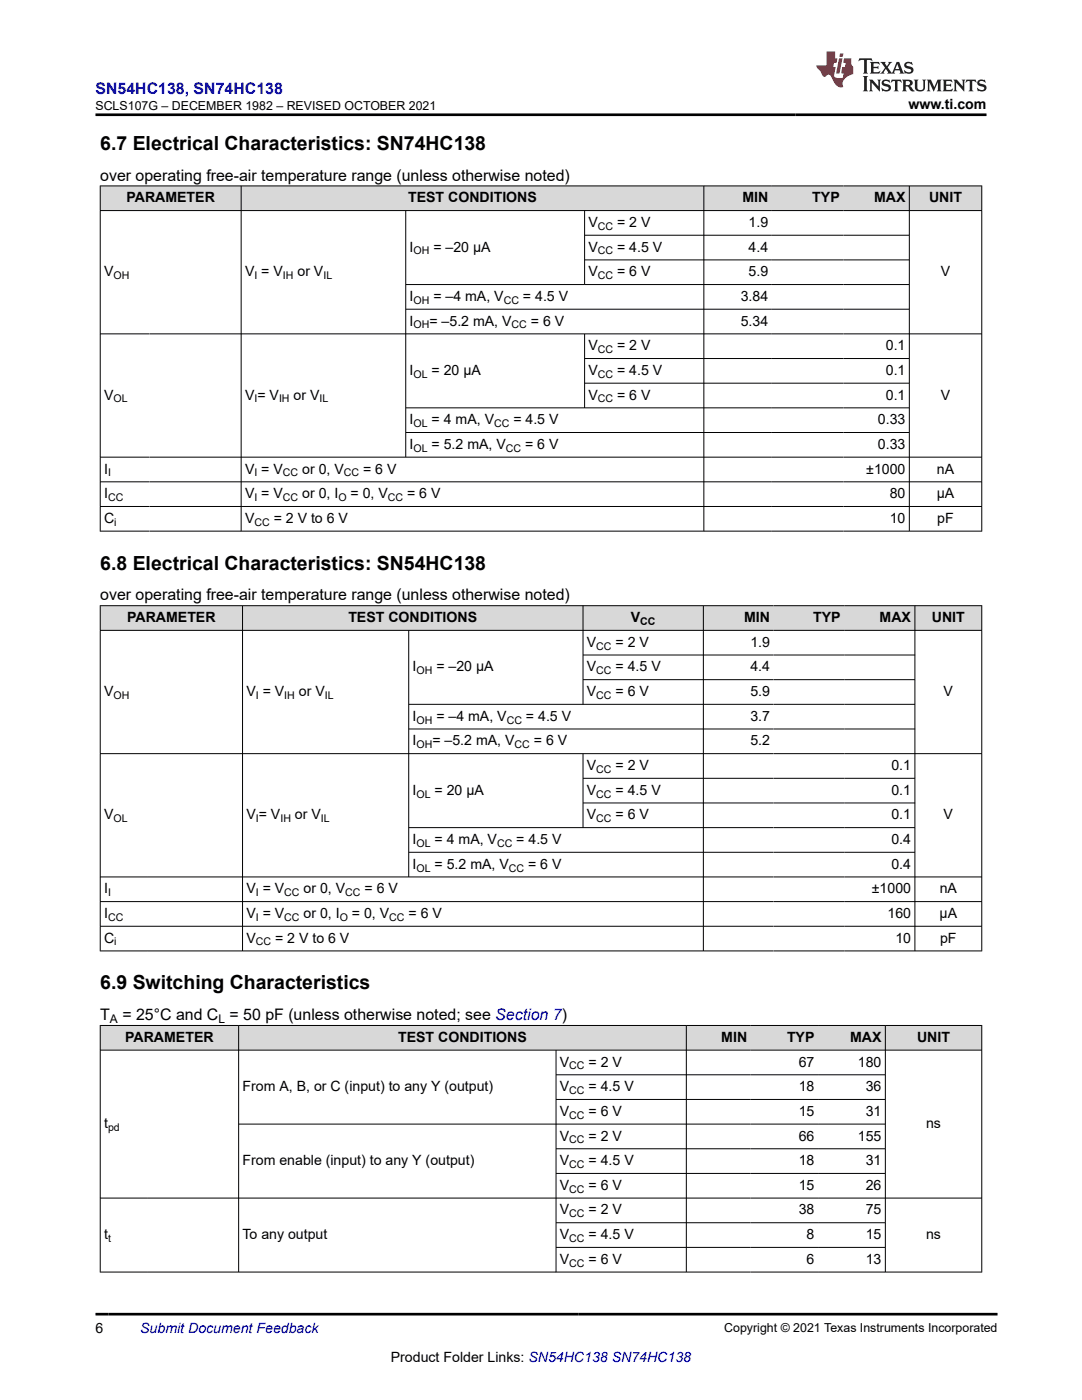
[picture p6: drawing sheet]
<svg xmlns="http://www.w3.org/2000/svg" width="216mm" height="279mm" viewBox="0 0 216 279" stroke-linecap="round" stroke-linejoin="round" font-family="sans-serif">
<g fill="#d8d8d8">
<path d="M20 37.1h175.9v4.9h-175.9z" fill-rule="evenodd"/>
<path d="M20.1 37.2h28v4.8h-28z" fill-rule="evenodd"/>
<path d="M48.2 37.2h92.2v4.8h-92.2z" fill-rule="evenodd"/>
<path d="M140.5 37.2h13.5v4.8h-13.5z" fill-rule="evenodd"/>
<path d="M154 37.2h14.3v4.8h-14.3z" fill-rule="evenodd"/>
<path d="M168.3 37.2h13.1v4.8h-13.1z" fill-rule="evenodd"/>
<path d="M181.5 37.2h14.3v4.8h-14.3z" fill-rule="evenodd"/>
</g>
<g fill="none" stroke="#000" stroke-width=".2">
<path d="M19.9 37.1h176.1M20 37v69.1M48.1 37v69.1M140.4 37v69.1M181.4 37v69.1M195.9 37v69.1M19.9 42h176.1M81 42v49.3M81 56.8h100.5M116.7 42v14.9M116.7 46.9h64.8M116.7 51.9h64.8"/>
<path d="M19.9 66.6h176.1M81 61.7h100.5M116.7 66.6v14.9M116.7 71.6h64.8M116.7 76.5h64.8M19.9 91.2h176.1M19.9 96.2h176.1M81 81.4h100.5M81 86.3h100.5M19.9 101.1h176.1M19.9 106h176.1"/>
</g>
<g fill="#d8d8d8">
<path d="M20 120.9h175.9v4.9h-175.9z" fill-rule="evenodd"/>
<path d="M20.1 120.9h28.2v4.8h-28.2z" fill-rule="evenodd"/>
<path d="M48.5 120.9h67.8v4.8h-67.8z" fill-rule="evenodd"/>
<path d="M116.4 120.9h23.9v4.8h-23.9z" fill-rule="evenodd"/>
<path d="M140.4 120.9h14v4.8h-14z" fill-rule="evenodd"/>
<path d="M154.4 120.9h14.1v4.8h-14.1z" fill-rule="evenodd"/>
<path d="M168.5 120.9h14v4.8h-14z" fill-rule="evenodd"/>
<path d="M182.6 120.9h13.2v4.8h-13.2z" fill-rule="evenodd"/>
</g>
<g fill="none" stroke="#000" stroke-width=".2">
<path d="M19.9 120.9h176.1M19.9 125.8h176.1M20 120.8v69M48.4 120.8v69M81.6 125.8v49.3M116.3 120.8v19.8M116.3 130.7h66.3M116.3 135.6h66.3M140.3 120.8v69M182.6 120.8v69M195.9 120.8v69M19.9 150.4h176.1"/>
<path d="M81.6 140.6h101M81.6 145.5h101M116.3 150.4v14.8M116.3 155.3h66.3M19.9 175h176.1M19.9 179.9h176.1M81.6 165.2h101M81.6 170.1h101M116.3 160.2h66.3M19.9 184.9h176.1M19.9 189.8h176.1"/>
</g>
<g fill="#d8d8d8">
<path d="M20 204.7h175.9v4.9h-175.9z" fill-rule="evenodd"/>
<path d="M20.1 204.7h27.5v4.8h-27.5z" fill-rule="evenodd"/>
<path d="M47.7 204.7h89.2v4.8h-89.2z" fill-rule="evenodd"/>
<path d="M137 204.7h12.8v4.8h-12.8z" fill-rule="evenodd"/>
<path d="M149.8 204.7h13.4v4.8h-13.4z" fill-rule="evenodd"/>
<path d="M163.2 204.7h13.4v4.8h-13.4z" fill-rule="evenodd"/>
<path d="M176.7 204.7h19.1v4.8h-19.1z" fill-rule="evenodd"/>
</g>
<g fill="none" stroke="#000" stroke-width=".2">
<path d="M19.9 204.7h176.1M19.9 209.6h176.1M20 204.6v49.3M47.6 204.6v49.3M111 209.6v44.3M111 214.5h65.7M111 219.4h65.7M136.9 204.6v49.3M176.7 204.6v49.3M195.9 204.6v49.3M19.9 239.1h176.1M111 229.3h65.7"/>
<path d="M111 234.2h65.7M176.7 224.3h-129.1M19.9 253.9h176.1M111 244h65.7M111 248.9h65.7"/>
</g>
<path d="M171.5 11.6l-.2 .6 .5-.2h.6v.1v2.2l-.2 .4h1l-.2-.4v-2.2v-.1h.5l.5 .2-.1-.6zM173.6 12.4l.2 .3v1.6l-.2 .4h1.9l.1-.6a1.08 1.08 0 0 1-1.3 .2v-.7h.6l.4 .2v-.7l-.4 .2h-.6v-.5l.2-.2a1 1 0 0 1 1 .3l-.1-.5zM175.7 12.4l.9 1.1-1 1.2h.9l-.2-.2 .5-.8 .4 .8-.2 .2h1.6l-.2-.2 .2-.5h.9l.1 .5-.1 .2h.9l-.2-.4-.8-1.9h-.5l-.9 2.1-.9-1.1 .9-1h-.8l.2 .2-.4 .6-.4-.6 .2-.2zM179 12.8l.4 1h-.7zM180.7 12.5a.65 .65 0 0 0-.2 .7 .65 .65 0 0 0 .6 .5l.6 .1 .1 .3a.79 .79 0 0 1-.7 .4 .79 .79 0 0 1-.7-.5l.1 .7 .2-.1a.93 .93 0 0 0 1.1 0 .93 .93 0 0 0 .4-.9 1.46 1.46 0 0 0-1.2-.6l-.1-.3a1.09 1.09 0 0 1 1.2 .2l-.2-.6-.1 .1-.5-.2zM172.2 15.2l.2 .4v2.2l-.2 .4h1l-.2-.4v-2.2l.2-.4zM173.4 15.9l.2 .4v1.5l-.2 .4h.8l-.3-.4 .1-1.3 1.6 1.8v-2l.2-.4h-.7l.1 .2 .1 1.1-1.2-1.3zM176.2 16a.65 .65 0 0 0-.2 .8 .65 .65 0 0 0 .6 .4l.6 .2 .1 .2a.79 .79 0 0 1-.7 .4 .79 .79 0 0 1-.7-.5l.1 .7 .2-.1a.93 .93 0 0 0 1.1 .1 .93 .93 0 0 0 .4-1 1.46 1.46 0 0 0-1.2-.5l-.1-.4a1.09 1.09 0 0 1 1.2 .2l-.1-.6-.2 .1-.5-.1zM177.9 15.9l-.1 .6a.63 .63 0 0 1 .8-.3v1.6l-.3 .4h1l-.2-.4v-1.6a.66 .66 0 0 1 .8 .3l-.1-.6zM180 15.9l.2 .4v1.5l-.2 .4h1l-.2-.2-.1-.7h.5l.1 .2a.79 .79 0 0 0 1.2 .6l-1-.9a.61 .61 0 0 0 .6-.6 .61 .61 0 0 0-.5-.7zM180.8 16.2h.1a.47 .47 0 0 1 .5 .1 .47 .47 0 0 1 .1 .5l-.1 .1-.7 .1zM182.3 15.9l.2 .2a2.27 2.27 0 0 0 .4 2 1.04 1.04 0 0 0 1.7-.7v-1.3l.2-.2h-.8l.2 .4v1.1a.6 .6 0 0 1-.6 .6 .6 .6 0 0 1-.6-.6v-1.1l.3-.4zM184.9 15.9l.2 .4v1.5l-.2 .4h.8l-.3-.4v-1.4l.9 1.9 .9-1.9v1.4l-.3 .4h1l-.2-.4v-1.5l.2-.4h-.8l-.7 1.5-.6-1.5zM188.1 15.9l.2 .4v1.5l-.2 .4h1.9l.1-.6a1.09 1.09 0 0 1-1.3 .2v-.7h.6l.4 .2v-.6l-.4 .2h-.6v-.6l.2-.1a1.01 1.01 0 0 1 1 .3l-.1-.6zM190.2 15.9l.3 .4v1.5l-.3 .4h.8l-.2-.4v-1.3l1.6 1.8v-2l.2-.4h-.7l.2 .2v1.1l-1.2-1.3zM192.8 15.9l-.1 .6a.63 .63 0 0 1 .8-.3v1.6l-.3 .4h1l-.2-.4v-1.6a.66 .66 0 0 1 .8 .3l-.1-.6zM195.2 16a.65 .65 0 0 0-.2 .8 .65 .65 0 0 0 .6 .4l.6 .2 .2 .2a.79 .79 0 0 1-.7 .4 .79 .79 0 0 1-.7-.5l.1 .7 .2-.1a.93 .93 0 0 0 1 .1 .93 .93 0 0 0 .5-1 1.46 1.46 0 0 0-1.3-.5v-.4a1.09 1.09 0 0 1 1.2 .2l-.2-.6-.2 .1-.5-.1z" fill="#231f20"/>
<path d="M164.9 10.3v2.7h-2l.1 .4 .8 1a.95 .95 0 0 0 1 .9 .59 .59 0 0 1 .5-.4 .59 .59 0 0 1 .5 .3l.4 .8a1.59 1.59 0 0 0 2.1 1.4 1.61 1.61 0 0 1 1-2.3l1-.3-.1-1.5a1.59 1.59 0 0 1-.3-1.7h-1.5l-.2 .9h.6l-.2 .9h-.5l-.2 .9v.3l.4 .1-.1 .9h-.7a.73 .73 0 0 1-1-.7l.3-1.5h-.5l.1-.9h.5l.2-.9h-.5v-1.3zM167.4 11.6l-.6 3.1h.7l.6-3.1zM167.6 10.7l-.1 .6h.7l.1-.6z" fill="#ed1c24"/>
<path d="M19 22.9h177.8M19 262.3h180" fill="none" stroke="#000" stroke-width=".53"/>
<g font-size="3.9">
<text x="20" y="29.9">6.7 Electrical Characteristics: SN74HC138</text>
<text x="20" y="113.7">6.8 Electrical Characteristics: SN54HC138</text>
<text x="20" y="197.5">6.9 Switching Characteristics</text>
</g>
<text font-size="3.2" fill="#00f" x="19" y="18.7">SN54HC138, SN74HC138</text>
<g font-size="3.2">
<text x="20" y="36.1">over operating free-air temperature range (unless otherwise noted)</text>
<text x="20" y="119.8">over operating free-air temperature range (unless otherwise noted)</text>
<text x="20" y="203.6">T</text>
<text x="24.4" y="203.6">= 25°C and C = 50 pF (unless otherwise noted; see Section 7)</text>
</g>
<g font-size="2.8">
<text x="181.3" y="21.8">www.ti.com</text>
<text x="25.2" y="40.4">PARAMETER</text>
<text x="81.4" y="40.4">TEST CONDITIONS</text>
<text x="148.1" y="40.4">MIN</text>
<text x="162.1" y="40.4">TYP</text>
<text x="174.4" y="40.4">MAX</text>
<text x="185.4" y="40.4">UNIT</text>
<text x="117.4" y="45.3">V</text>
<text x="123.1" y="45.3">= 2 V</text>
<text x="149.4" y="45.3">1.9</text>
<text x="81.7" y="50.2">I</text>
<text x="86.5" y="50.2">= –20 µA</text>
<text x="117.4" y="50.2">V</text>
<text x="123.1" y="50.2">= 4.5 V</text>
<text x="149.4" y="50.2">4.4</text>
<text x="20.8" y="55.1">V</text>
<text x="48.9" y="55.1">V = V</text>
<text x="59.4" y="55.1">or V</text>
<text x="117.4" y="55.1">V</text>
<text x="123.1" y="55.1">= 6 V</text>
<text x="149.4" y="55.1">5.9</text>
<text x="187.7" y="55.1">V</text>
<text x="81.7" y="60.1">I</text>
<text x="81.7" y="65">I</text>
<text x="85.7" y="65">= –5.2 mA, V</text>
<text x="86.5" y="60.1">= –4 mA, V</text>
<text x="104.4" y="60.1">= 4.5 V</text>
<text x="105.9" y="65">= 6 V</text>
<text x="147.8" y="60.1">3.84</text>
<text x="147.8" y="65">5.34</text>
<text x="117.4" y="69.9">V</text>
<text x="123.1" y="69.9">= 2 V</text>
<text x="176.8" y="69.9">0.1</text>
<text x="81.7" y="74.8">I</text>
<text x="86.1" y="74.8">= 20 µA</text>
<text x="117.4" y="74.8">V</text>
<text x="123.1" y="74.8">= 4.5 V</text>
<text x="176.8" y="74.8">0.1</text>
<text x="20.8" y="79.7">V</text>
<text x="48.9" y="79.7">V = V</text>
<text x="58.6" y="79.7">or V</text>
<text x="117.4" y="79.7">V</text>
<text x="123.1" y="79.7">= 6 V</text>
<text x="176.8" y="79.7">0.1</text>
<text x="187.7" y="79.7">V</text>
<text x="81.7" y="84.7">I</text>
<text x="81.7" y="89.6">I</text>
<text x="86.1" y="84.7">= 4 mA, V</text>
<text x="86.1" y="89.6">= 5.2 mA, V</text>
<text x="102.4" y="84.7">= 4.5 V</text>
<text x="104.8" y="89.6">= 6 V</text>
<text x="175.2" y="84.7">0.33</text>
<text x="175.2" y="89.6">0.33</text>
<text x="20.8" y="94.5">I</text>
<text x="48.9" y="94.5">V = V</text>
<text x="60.3" y="94.5">or 0, V</text>
<text x="72.5" y="94.5">= 6 V</text>
<text x="172.9" y="94.5">±1000</text>
<text x="186.9" y="94.5">nA</text>
<text x="20.8" y="99.4">I</text>
<text x="48.9" y="99.4">V = V</text>
<text x="60.3" y="99.4">or 0, I</text>
<text x="69.9" y="99.4">= 0, V</text>
<text x="81.2" y="99.4">= 6 V</text>
<text x="177.5" y="99.4">80</text>
<text x="186.9" y="99.4">µA</text>
<text x="20.8" y="104.4">C</text>
<text x="48.9" y="104.4">V</text>
<text x="54.6" y="104.4">= 2 V to 6 V</text>
<text x="177.5" y="104.4">10</text>
<text x="187" y="104.4">pF</text>
<text x="25.4" y="124.2">PARAMETER</text>
<text x="69.5" y="124.2">TEST CONDITIONS</text>
<text x="125.9" y="124.2">V</text>
<text x="148.5" y="124.2">MIN</text>
<text x="162.3" y="124.2">TYP</text>
<text x="175.5" y="124.2">MAX</text>
<text x="185.9" y="124.2">UNIT</text>
<text x="117.1" y="129.1">V</text>
<text x="122.8" y="129.1">= 2 V</text>
<text x="149.7" y="129.1">1.9</text>
<text x="82.3" y="134">I</text>
<text x="87.1" y="134">= –20 µA</text>
<text x="117.1" y="134">V</text>
<text x="122.8" y="134">= 4.5 V</text>
<text x="149.7" y="134">4.4</text>
<text x="20.8" y="138.9">V</text>
<text x="49.2" y="138.9">V = V</text>
<text x="59.6" y="138.9">or V</text>
<text x="82.3" y="143.8">I</text>
<text x="87.1" y="143.8">= –4 mA, V</text>
<text x="104.9" y="143.8">= 4.5 V</text>
<text x="117.1" y="138.9">V</text>
<text x="122.8" y="138.9">= 6 V</text>
<text x="149.7" y="138.9">5.9</text>
<text x="149.7" y="143.8">3.7</text>
<text x="188.3" y="138.9">V</text>
<text x="82.3" y="148.8">I</text>
<text x="86.3" y="148.8">= –5.2 mA, V</text>
<text x="106.5" y="148.8">= 6 V</text>
<text x="149.7" y="148.8">5.2</text>
<text x="117.1" y="153.7">V</text>
<text x="122.8" y="153.7">= 2 V</text>
<text x="177.9" y="153.7">0.1</text>
<text x="82.3" y="158.6">I</text>
<text x="86.7" y="158.6">= 20 µA</text>
<text x="117.1" y="158.6">V</text>
<text x="122.8" y="158.6">= 4.5 V</text>
<text x="177.9" y="158.6">0.1</text>
<text x="20.8" y="163.5">V</text>
<text x="49.2" y="163.5">V = V</text>
<text x="58.9" y="163.5">or V</text>
<text x="117.1" y="163.5">V</text>
<text x="122.8" y="163.5">= 6 V</text>
<text x="177.9" y="163.5">0.1</text>
<text x="188.3" y="163.5">V</text>
<text x="82.3" y="168.4">I</text>
<text x="82.3" y="173.4">I</text>
<text x="86.7" y="168.4">= 4 mA, V</text>
<text x="86.7" y="173.4">= 5.2 mA, V</text>
<text x="103" y="168.4">= 4.5 V</text>
<text x="105.4" y="173.4">= 6 V</text>
<text x="177.9" y="168.4">0.4</text>
<text x="177.9" y="173.4">0.4</text>
<text x="20.8" y="178.3">I</text>
<text x="49.2" y="178.3">V = V</text>
<text x="60.6" y="178.3">or 0, V</text>
<text x="72.7" y="178.3">= 6 V</text>
<text x="174" y="178.3">±1000</text>
<text x="187.5" y="178.3">nA</text>
<text x="20.8" y="183.2">I</text>
<text x="49.2" y="183.2">V = V</text>
<text x="60.6" y="183.2">or 0, I</text>
<text x="70.2" y="183.2">= 0, V</text>
<text x="81.5" y="183.2">= 6 V</text>
<text x="177.1" y="183.2">160</text>
<text x="187.5" y="183.2">µA</text>
<text x="20.8" y="188.1">C</text>
<text x="49.2" y="188.1">V</text>
<text x="54.9" y="188.1">= 2 V to 6 V</text>
<text x="178.7" y="188.1">10</text>
<text x="187.6" y="188.1">pF</text>
<text x="25" y="207.9">PARAMETER</text>
<text x="79.4" y="207.9">TEST CONDITIONS</text>
<text x="143.9" y="207.9">MIN</text>
<text x="157" y="207.9">TYP</text>
<text x="169.6" y="207.9">MAX</text>
<text x="183" y="207.9">UNIT</text>
<text x="111.7" y="212.9">V</text>
<text x="117.4" y="212.9">= 2 V</text>
<text x="159.4" y="212.9">67</text>
<text x="171.2" y="212.9">180</text>
<text x="48.4" y="217.8">From A, B, or C (input) to any Y (output)</text>
<text x="111.7" y="217.8">V</text>
<text x="117.4" y="217.8">= 4.5 V</text>
<text x="159.4" y="217.8">18</text>
<text x="172.8" y="217.8">36</text>
<text x="20.8" y="225.2">t</text>
<text x="111.7" y="222.7">V</text>
<text x="111.7" y="227.6">V</text>
<text x="117.4" y="222.7">= 6 V</text>
<text x="117.4" y="227.6">= 2 V</text>
<text x="159.4" y="222.7">15</text>
<text x="159.4" y="227.6">66</text>
<text x="171.2" y="227.6">155</text>
<text x="172.8" y="222.7">31</text>
<text x="184.8" y="225.2">ns</text>
<text x="48.4" y="232.5">From enable (input) to any Y (output)</text>
<text x="111.7" y="232.5">V</text>
<text x="117.4" y="232.5">= 4.5 V</text>
<text x="159.4" y="232.5">18</text>
<text x="172.8" y="232.5">31</text>
<text x="111.7" y="237.5">V</text>
<text x="117.4" y="237.5">= 6 V</text>
<text x="159.4" y="237.5">15</text>
<text x="172.8" y="237.5">26</text>
<text x="111.7" y="242.4">V</text>
<text x="117.4" y="242.4">= 2 V</text>
<text x="159.4" y="242.4">38</text>
<text x="172.8" y="242.4">75</text>
<text x="20.8" y="247.3">t</text>
<text x="48.4" y="247.3">To any output</text>
<text x="111.7" y="247.3">V</text>
<text x="117.4" y="247.3">= 4.5 V</text>
<text x="161" y="247.3">8</text>
<text x="172.8" y="247.3">15</text>
<text x="184.8" y="247.3">ns</text>
<text x="111.7" y="252.2">V</text>
<text x="117.4" y="252.2">= 6 V</text>
<text x="161" y="252.2">6</text>
<text x="172.8" y="252.2">13</text>
<text x="19" y="266.1">6</text>
<text x="78" y="271.7">Product Folder Links: SN54HC138 SN74HC138</text>
</g>
<text font-size="2.8" fill="#00f" x="28" y="266.1">Submit Document Feedback</text>
<g font-size="2.5">
<text x="19" y="21.9">SCLS107G – DECEMBER 1982 – REVISED OCTOBER 2021</text>
<text x="144.5" y="265.8">Copyright © 2021 Texas Instruments Incorporated</text>
</g>
<g font-size="2.4">
<text x="21.9" y="204.2">A</text>
<text x="43.6" y="204.2">L</text>
</g>
<g font-size="2.1">
<text x="119.3" y="45.9">CC</text>
<text x="82.5" y="50.8">OH</text>
<text x="119.3" y="50.8">CC</text>
<text x="22.6" y="55.7">OH</text>
<text x="50.8" y="55.7">I</text>
<text x="56.5" y="55.7">IH</text>
<text x="64.5" y="55.7">IL</text>
<text x="119.3" y="55.7">CC</text>
<text x="82.5" y="60.6">OH</text>
<text x="82.5" y="65.5">OH</text>
<text x="100.5" y="60.6">CC</text>
<text x="102.1" y="65.5">CC</text>
<text x="119.3" y="70.5">CC</text>
<text x="82.5" y="75.4">OL</text>
<text x="119.3" y="75.4">CC</text>
<text x="22.6" y="80.3">OL</text>
<text x="50.8" y="80.3">I</text>
<text x="55.7" y="80.3">IH</text>
<text x="63.7" y="80.3">IL</text>
<text x="119.3" y="80.3">CC</text>
<text x="82.5" y="85.2">OL</text>
<text x="98.6" y="85.2">CC</text>
<text x="21.6" y="95.1">I</text>
<text x="50.8" y="95.1">I</text>
<text x="56.5" y="95.1">CC</text>
<text x="68.6" y="95.1">CC</text>
<text x="82.5" y="90.2">OL</text>
<text x="100.9" y="90.2">CC</text>
<text x="21.6" y="100">CC</text>
<text x="50.8" y="100">I</text>
<text x="56.5" y="100">CC</text>
<text x="67.5" y="100">O</text>
<text x="77.4" y="100">CC</text>
<text x="22.8" y="104.9">i</text>
<text x="50.8" y="104.9">CC</text>
<text x="127.8" y="124.7">CC</text>
<text x="119" y="129.6">CC</text>
<text x="83.1" y="134.6">OH</text>
<text x="119" y="134.6">CC</text>
<text x="22.6" y="139.5">OH</text>
<text x="51" y="139.5">I</text>
<text x="56.7" y="139.5">IH</text>
<text x="64.8" y="139.5">IL</text>
<text x="119" y="139.5">CC</text>
<text x="83.1" y="144.4">OH</text>
<text x="83.1" y="149.3">OH</text>
<text x="101.1" y="144.4">CC</text>
<text x="102.7" y="149.3">CC</text>
<text x="119" y="154.2">CC</text>
<text x="83.1" y="159.2">OL</text>
<text x="119" y="159.2">CC</text>
<text x="22.6" y="164.1">OL</text>
<text x="51" y="164.1">I</text>
<text x="55.9" y="164.1">IH</text>
<text x="64" y="164.1">IL</text>
<text x="119" y="164.1">CC</text>
<text x="83.1" y="169">OL</text>
<text x="83.1" y="173.9">OL</text>
<text x="99.2" y="169">CC</text>
<text x="101.5" y="173.9">CC</text>
<text x="21.6" y="178.9">I</text>
<text x="51" y="178.9">I</text>
<text x="56.7" y="178.9">CC</text>
<text x="68.9" y="178.9">CC</text>
<text x="21.6" y="183.8">CC</text>
<text x="51" y="183.8">I</text>
<text x="56.7" y="183.8">CC</text>
<text x="67.8" y="183.8">O</text>
<text x="77.7" y="183.8">CC</text>
<text x="22.8" y="188.7">i</text>
<text x="51" y="188.7">CC</text>
<text x="113.6" y="213.4">CC</text>
<text x="113.6" y="218.3">CC</text>
<text x="21.6" y="225.7">pd</text>
<text x="113.6" y="223.3">CC</text>
<text x="113.6" y="228.2">CC</text>
<text x="113.6" y="233.1">CC</text>
<text x="113.6" y="238">CC</text>
<text x="113.6" y="242.9">CC</text>
<text x="21.6" y="247.9">t</text>
<text x="113.6" y="247.9">CC</text>
<text x="113.6" y="252.8">CC</text>
</g>
</svg>
